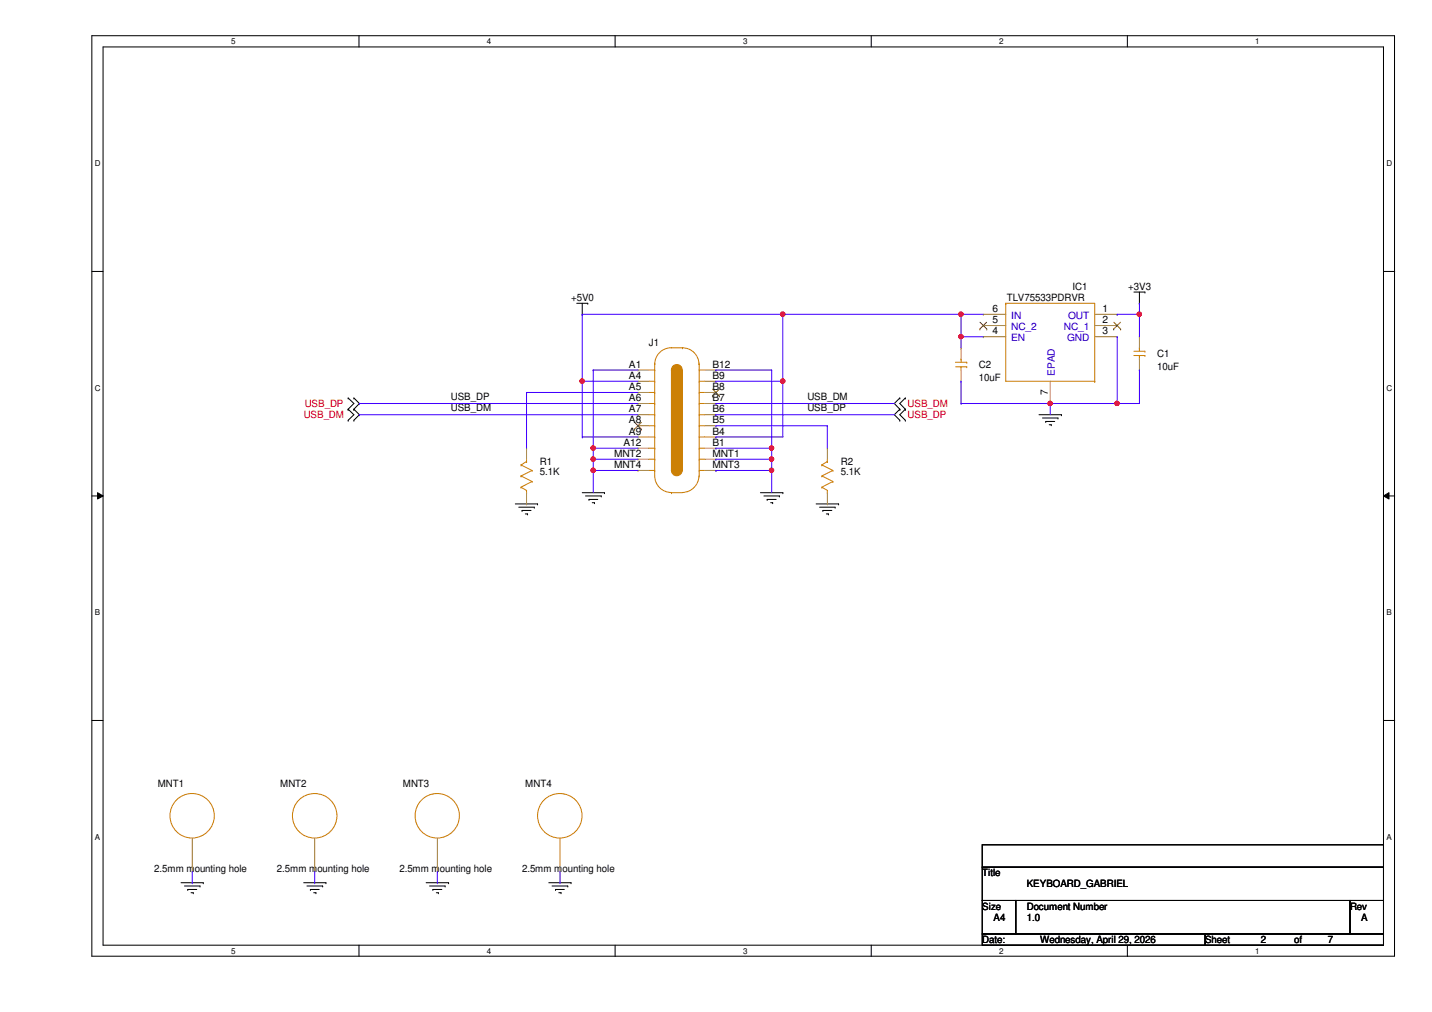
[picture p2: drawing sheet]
<svg xmlns="http://www.w3.org/2000/svg" width="297mm" height="210mm" viewBox="0 0 297 210" stroke-linecap="round" stroke-linejoin="round" font-family="sans-serif">
<path d="M19.1 7.4h270.2v190.9h-270.2zM21.4 9.7h265.6v186.3h-265.6z" fill="none" stroke="#000" stroke-width=".21"/>
<g fill="#fff">
<path d="M47.9 7.7h1v1.8h-1z"/>
<path d="M47.9 196.3h1v1.9h-1z"/>
</g>
<path d="M74.5 7.4v2.3M74.5 196v2.4" fill="none" stroke="#000" stroke-width=".21"/>
<g fill="#fff">
<path d="M101 7.7h.9v1.8h-.9z"/>
<path d="M101 196.3h.9v1.9h-.9z"/>
</g>
<path d="M127.6 7.4v2.3M127.6 196v2.4" fill="none" stroke="#000" stroke-width=".21"/>
<g fill="#fff">
<path d="M154.1 7.7h1v1.8h-1z"/>
<path d="M154.1 196.3h1v1.9h-1z"/>
</g>
<path d="M180.7 7.4v2.3M180.7 196v2.4" fill="none" stroke="#000" stroke-width=".21"/>
<g fill="#fff">
<path d="M207.3 7.7h.9v1.8h-.9z"/>
<path d="M207.3 196.3h.9v1.9h-.9z"/>
</g>
<path d="M233.8 7.4v2.3M233.8 196v2.4" fill="none" stroke="#000" stroke-width=".21"/>
<g fill="#fff">
<path d="M260.4 7.7h.9v1.8h-.9z"/>
<path d="M260.4 196.3h.9v1.9h-.9z"/>
<path d="M19.6 33h1.2v1.9h-1.2z"/>
<path d="M287.6 33h1.2v1.9h-1.2z"/>
<path d="M19.6 79.6h1.2v1.8h-1.2z"/>
<path d="M287.6 79.6h1.2v1.8h-1.2z"/>
</g>
<path d="M19.1 56.3h2.3M287 56.3h2.3" fill="none" stroke="#000" stroke-width=".21"/>
<g fill="#fff">
<path d="M19.6 126.2h1.1v1.8h-1.1z"/>
<path d="M287.6 126.2h1.1v1.8h-1.1z"/>
</g>
<path d="M19.1 102.9h2.3M20.2 102.2l1.2 .7-1.2 .6zM287 102.9l1.1-.7v1.3zM287 102.9h2.3" fill="none" stroke="#000" stroke-width=".21"/>
<path d="M20.2 102.2l1.2 .7-1.2 .6zM287 102.9l1.1-.7v1.3z" fill="#000"/>
<g fill="#fff">
<path d="M19.6 172.7h1.1v1.9h-1.1z"/>
<path d="M287.6 172.7h1.1v1.9h-1.1z"/>
</g>
<g fill="none" stroke="#000" stroke-width=".21">
<path d="M119.6 62.9h2.3M120.8 65.2h.1M120.8 62.9v2.3M121.9 62.9h.1M235.2 60.6h2.3M236.3 62.9h.1M236.3 60.6v2.3M237.5 60.6h.1M72.2 87.2h.1M72.2 84.9h.1M72.2 82.5h.1M72.2 84.9l1.2 1.1-1.2 1.2"/>
<path d="M72.2 82.5l1.2 1.2-1.2 1.2M73.4 84.9h.1M73.4 87.2h.1M73.4 82.5h.1M73.4 84.9l1.1 1.1-1.1 1.2M73.4 82.5l1.1 1.2-1.1 1.2M186.6 82.5h.1M186.6 84.9h.1M186.6 87.2h.1M186.6 82.5l-1.1 1.2 1.1 1.2M186.6 84.9l-1.1 1.1 1.1 1.2M187.8 84.9h.1"/>
<path d="M187.8 82.5h.1M187.8 87.2h.1M187.8 82.5l-1.2 1.2 1.2 1.2M187.8 84.9l-1.2 1.1 1.2 1.2M215.5 86h4.7M216.2 86.7h3.3M216.9 87.4h.1M216.9 87.4h1.9M217.6 88.1h.5M218.1 88.1h.1M219.5 86.7h.1M220.2 86h.1"/>
<path d="M106.9 104.5h4.6M107.6 105.2h3.2M108.3 105.9h.1M108.3 105.9h1.9M109 106.6h.4M109.4 106.6h.1M110.8 105.2h.1M111.5 104.5h.1M120.8 102.2h4.6M121.5 102.9h3.2M122.2 103.6h.1M122.2 103.6h1.8"/>
<path d="M122.9 104.3h.4M123.3 104.3h.1M124.7 102.9h.1M125.4 102.2h.1M157.7 102.2h4.7M158.5 102.9h3.2M159.1 103.6h.1M159.1 103.6h1.9M159.9 104.3h.4M160.3 104.3h.1M161.7 102.9h.1M162.4 102.2h.1"/>
<path d="M169.3 104.5h4.6M170 105.2h3.2M170.7 105.9h.1M170.7 105.9h1.9M171.4 106.6h.4M171.8 106.6h.1M173.2 105.2h.1M173.9 104.5h.1M19.1 149.4h2.3M287 149.4h2.3M203.8 175.2h83.2v4.7h-83.2zM203.8 179.9h83.2v6.9h-83.2z"/>
<path d="M37.5 183.1h4.7M38.3 183.8h3.2M38.9 184.5h.1M38.9 184.5h1.9M39.6 185.2h.5M40.1 185.2h.1M41.5 183.8h.1M42.2 183.1h.1M63 183.1h4.6M63.7 183.8h3.2M64.4 184.5h.1M64.4 184.5h1.8"/>
<path d="M65.1 185.2h.4M65.5 185.2h.1M66.9 183.8h.1M67.6 183.1h.1M88.4 183.1h4.6M89.1 183.8h3.2M89.8 184.5h.1M89.8 184.5h1.9M90.5 185.2h.4M90.9 185.2h.1M92.3 183.8h.1M93 183.1h.1"/>
<path d="M113.8 183.1h4.6M114.5 183.8h3.3M115.2 184.5h.1M115.2 184.5h1.9M115.9 185.2h.5M116.4 185.2h.1M117.8 183.8h.1M118.4 183.1h.1M203.8 186.8h6.9v6.9h-6.9zM203.8 193.7h46.2v2.3h-46.2zM210.7 186.8h69.3v6.9h-69.3zM250 193.7h37v2.3h-37z"/>
<path d="M280 186.8h7v6.9h-7z"/>
</g>
<path d="M208.6 62.9h.1M208.6 62.9h18.5v16.2M208.6 62.9v16.2h18.5M227.1 79.1h.1" fill="none" stroke="#cc8006" stroke-width=".21"/>
<g fill="none" stroke="#a84" stroke-width=".21">
<path d="M204 65.2h.1M204 67.5h.1M204 69.8h.1M204 65.2h4.6M204 67.5h4.6M204 69.8h4.6M217.8 79.1v4.6M227.1 65.2h4.6M227.1 67.5h4.6M227.1 69.8h4.6M231.7 65.2h.1M231.7 67.5h.1"/>
<path d="M231.7 69.8h.1M217.8 83.7h.1"/>
</g>
<path d="M203.2 68.2h.1M203.3 66.8l1.4 1.4M204.6 66.8l-1.4 1.4M204.7 68.2h.1M231 68.2h.1M231.1 66.8l1.4 1.4M232.4 66.8l-1.4 1.4M232.5 68.2h.1" fill="none" stroke="#804000" stroke-width=".21"/>
<path d="M139.3 76.7h2.3v20.9h-2.3z" fill-rule="evenodd" fill="#cc8006"/>
<g fill="none" stroke="#cc8006" stroke-width=".21">
<path d="M134.6 76.7h1.2M134.6 79.1h1.2M135.8 75.4h.1M135.8 76.7h.1M135.8 79.1h.1M135.8 75.4v23.3a3.4 3.4 0 0 0 3.5 3.4M139.3 76.7h2.3v20.9h-2.3zM141.6 72.1h.1M141.6 72.1h-2.3a3.4 3.4 0 0 0-3.5 3.5M141.6 72.1a3.4 3.4 0 0 1 3.4 3.5M145 76.7h.1M145 79.1h.1"/>
<path d="M145 75.4v23.3M145 76.7h1.2M145 79.1h1.2M134.6 81.4h1.2M134.6 83.7h1.2M134.6 86h1.2M134.6 88.3h1.2M134.6 90.6h1.2M134.6 93h1.2M134.6 95.2h1.2M134.6 97.6h1.2M135.8 81.4h.1"/>
<path d="M135.8 83.7h.1M135.8 86h.1M135.8 88.3h.1M135.8 90.6h.1M135.8 93h.1M135.8 95.2h.1M135.8 97.6h.1M145 98.7a3.5 3.5 0 0 1-3.4 3.4M145 98.7h.1M145 81.4h.1M145 83.7h.1M145 86h.1"/>
<path d="M145 88.3h.1M145 90.6h.1M145 93h.1M145 95.2h.1M145 97.6h.1M145 81.4h1.2M145 83.7h1.2M145 86h1.2M145 88.3h1.2M145 90.6h1.2M145 93h1.2M145 95.2h1.2"/>
<path d="M145 97.6h1.2M139.3 102.2h.1M139.3 102.2h2.3"/>
</g>
<circle cx="140.4" cy="76.7" r="1.14" fill="#cc8006"/>
<circle cx="140.4" cy="76.7" r="1.14" fill="none" stroke="#cc8006" stroke-width=".21"/>
<circle cx="140.4" cy="97.6" r="1.13" fill="#cc8006"/>
<g fill="none" stroke="#cc8006" stroke-width=".21">
<path d="M198.2 76.1h2.3M198.2 75.1h2.3M199.3 74.5h.1M199.3 76.1h.1M199.3 74.5v.6M199.3 76.1v.6M200.5 76.1h.1M200.5 75.1h.1M235.2 73.7h2.3M235.2 72.9h2.3M236.3 72.1h.1M236.3 73.7h.1"/>
<path d="M236.3 72.1v.8M236.3 73.7v.8M237.5 73.7h.1M237.5 72.9h.1M108.1 98.7h.1M108.1 96.4h.1M108.1 98.7l2.3 1.2M108.1 96.4l2.3 1.2M109.2 95.7h.1M109.2 95.7l-1.1 .7M109.2 95.2v.5M110.4 99.9h.1"/>
<path d="M110.4 97.6h.1M110.4 99.9l-2.3 1.1M110.4 97.6l-2.3 1.1M170.5 98.7h.1M170.5 96.4h.1M170.5 98.7l2.3 1.2M170.5 96.4l2.3 1.2M171.6 95.7h.1M171.6 95.7l-1.1 .7M171.6 95.2v.5M172.8 99.9h.1M172.8 97.6h.1"/>
<path d="M172.8 99.9l-2.3 1.1M172.8 97.6l-2.3 1.1M108.1 101h.1M108.1 101l1.1 .7v.5M109.2 102.2h.1M170.5 101h.1M170.5 101l1.1 .7v.5M171.6 102.2h.1"/>
<circle cx="140.4" cy="97.6" r="1.13"/>
<circle cx="39.8" cy="169.2" r="4.6"/>
<circle cx="65.3" cy="169.2" r="4.6"/>
<circle cx="90.7" cy="169.2" r="4.6"/>
<circle cx="116.1" cy="169.2" r="4.6"/>
</g>
<g fill="none" stroke="#a84" stroke-width=".21">
<path d="M132.3 76.7h.1M132.3 79.1h.1M132.3 76.7h2.3M132.3 79.1h2.3M146.2 76.7h2.3M146.2 79.1h2.3M148.5 79.1h.1M148.5 76.7h.1M199.3 79.1h.1M199.3 72.1h.1M199.3 72.1v2.4M199.3 76.7v2.4"/>
<path d="M236.3 76.7h.1M236.3 69.8h.1M236.3 69.8v2.3M236.3 74.5v2.2M109.2 93h.1M109.2 93v2.2M132.3 81.4h.1M132.3 83.7h.1M132.3 86h.1M132.3 88.3h.1M132.3 90.6h.1M132.3 93h.1"/>
<path d="M132.3 95.2h.1M132.3 97.6h.1M132.3 81.4h2.3M132.3 83.7h2.3M132.3 86h2.3M132.3 88.3h2.3M132.3 90.6h2.3M132.3 93h2.3M132.3 95.2h2.3M132.3 97.6h2.3M146.2 81.4h2.3M146.2 83.7h2.3"/>
<path d="M146.2 86h2.3M146.2 88.3h2.3M146.2 90.6h2.3M146.2 93h2.3M146.2 95.2h2.3M146.2 97.6h2.3M148.5 93h.1M148.5 90.6h.1M148.5 88.3h.1M148.5 86h.1M148.5 83.7h.1M148.5 81.4h.1"/>
<path d="M148.5 95.2h.1M148.5 97.6h.1M171.6 93h.1M171.6 93v2.2M109.2 104.5h.1M109.2 102.2v2.3M171.6 104.5h.1M171.6 102.2v2.3M39.9 173.9v6.9M65.3 173.9v6.9M90.7 173.9v6.9M116.2 173.9v6.9"/>
<path d="M39.9 180.8h.1M65.3 180.8h.1M90.7 180.8h.1M116.2 180.8h.1"/>
</g>
<path d="M131.6 89h.1M131.7 87.6l1.4 1.4M133 87.6l-1.4 1.4M133.1 89h.1M147.8 82.1h.1M147.8 80.7l1.4 1.4M149.2 80.7l-1.4 1.4M149.2 82.1h.1" fill="none" stroke="#804000" stroke-width=".21"/>
<path d="M120.8 79.1h.1M120.8 79.1h11.5" fill="none" stroke="#4200ff" stroke-width=".21"/>
<circle cx="120.7" cy="79.1" r=".45" fill="#f00"/>
<circle cx="120.7" cy="79.1" r=".45" fill="none" stroke="#f00" stroke-width=".21"/>
<path d="M120.8 65.2h.1M120.8 79.1h.1M120.8 65.2v25.4M120.8 65.2h41.6M162.4 65.2h.1M162.4 65.2v13.9M120.8 90.6h.1M120.8 90.6h11.5M148.5 90.6h.1M148.5 90.6h13.9" fill="none" stroke="#4200ff" stroke-width=".21"/>
<circle cx="162.4" cy="65.2" r=".45" fill="#f00"/>
<circle cx="162.4" cy="65.2" r=".45" fill="none" stroke="#f00" stroke-width=".21"/>
<path d="M148.5 79.1h.1M148.5 79.1h13.9" fill="none" stroke="#4200ff" stroke-width=".21"/>
<circle cx="162.4" cy="79.1" r=".45" fill="#f00"/>
<circle cx="162.4" cy="79.1" r=".45" fill="none" stroke="#f00" stroke-width=".21"/>
<path d="M123.1 76.7h.1M123.1 76.7h9.2M123.1 76.7v16.3M162.4 79.1h.1M162.4 79.1v11.5" fill="none" stroke="#4200ff" stroke-width=".21"/>
<circle cx="123" cy="92.9" r=".45" fill="#f00"/>
<circle cx="123" cy="92.9" r=".45" fill="none" stroke="#f00" stroke-width=".21"/>
<path d="M148.5 76.7h.1M148.5 76.7h11.6M160.1 76.7h.1M160.1 76.7v18.5M123.1 93h.1M123.1 93v2.2M123.1 93h9.2M148.5 93h.1M148.5 93h11.6M160.1 93h.1" fill="none" stroke="#4200ff" stroke-width=".21"/>
<circle cx="160" cy="92.9" r=".45" fill="#f00"/>
<circle cx="160" cy="92.9" r=".45" fill="none" stroke="#f00" stroke-width=".21"/>
<path d="M109.2 81.4h.1M109.2 81.4h23.1M109.2 81.4v11.6M123.1 97.6h.1M123.1 95.2h.1M123.1 97.6h9.2M123.1 95.2v7M123.1 95.2h9.2M148.5 88.3h.1M148.5 88.3h23.1M171.6 88.3h.1M171.6 88.3v4.7" fill="none" stroke="#4200ff" stroke-width=".21"/>
<circle cx="123" cy="97.6" r=".45" fill="#f00"/>
<circle cx="123" cy="97.6" r=".45" fill="none" stroke="#f00" stroke-width=".21"/>
<circle cx="123" cy="95.2" r=".45" fill="#f00"/>
<circle cx="123" cy="95.2" r=".45" fill="none" stroke="#f00" stroke-width=".21"/>
<path d="M148.5 97.6h.1M148.5 97.6h11.6" fill="none" stroke="#4200ff" stroke-width=".21"/>
<circle cx="160" cy="97.6" r=".45" fill="#f00"/>
<circle cx="160" cy="97.6" r=".45" fill="none" stroke="#f00" stroke-width=".21"/>
<path d="M148.5 95.2h.1M148.5 95.2h11.6M160.1 97.6h.1M160.1 97.6v4.6" fill="none" stroke="#4200ff" stroke-width=".21"/>
<circle cx="160" cy="95.2" r=".45" fill="#f00"/>
<circle cx="160" cy="95.2" r=".45" fill="none" stroke="#f00" stroke-width=".21"/>
<path d="M162.4 65.2h.1M162.4 65.2h36.9M74.5 86h.1M74.5 83.7h.1M74.5 83.7h57.8M74.5 86h57.8M148.5 83.7h.1M148.5 86h.1M148.5 83.7h37M148.5 86h37M160.1 95.2h.1M160.1 95.2v2.4" fill="none" stroke="#4200ff" stroke-width=".21"/>
<circle cx="199.3" cy="65.2" r=".45" fill="#f00"/>
<circle cx="199.3" cy="65.2" r=".45" fill="none" stroke="#f00" stroke-width=".21"/>
<path d="M231.7 65.2h.1M231.7 65.2h4.6" fill="none" stroke="#4200ff" stroke-width=".21"/>
<circle cx="236.3" cy="65.2" r=".45" fill="#f00"/>
<circle cx="236.3" cy="65.2" r=".45" fill="none" stroke="#f00" stroke-width=".21"/>
<path d="M199.3 69.8h.1M199.3 69.8h4.7M236.3 62.9h.1M236.3 62.9v2.3" fill="none" stroke="#4200ff" stroke-width=".21"/>
<circle cx="199.3" cy="69.8" r=".45" fill="#f00"/>
<circle cx="199.3" cy="69.8" r=".45" fill="none" stroke="#f00" stroke-width=".21"/>
<path d="M199.3 65.2h.1M199.3 65.2v4.6M199.3 65.2h4.7M217.8 83.7h.1M217.8 83.7v2.3M217.8 83.7h13.9" fill="none" stroke="#4200ff" stroke-width=".21"/>
<circle cx="231.7" cy="83.7" r=".45" fill="#f00"/>
<circle cx="231.7" cy="83.7" r=".45" fill="none" stroke="#f00" stroke-width=".21"/>
<circle cx="217.8" cy="83.7" r=".45" fill="#f00"/>
<circle cx="217.8" cy="83.7" r=".45" fill="none" stroke="#f00" stroke-width=".21"/>
<g fill="none" stroke="#4200ff" stroke-width=".21">
<path d="M199.3 69.8h.1M199.3 79.1h.1M199.3 69.8v2.3M199.3 79.1v4.6M231.7 69.8h.1M231.7 69.8v13.9M236.3 76.7h.1M236.3 65.2h.1M236.3 76.7v7h-4.6M236.3 65.2v4.6M199.3 83.7h.1M199.3 83.7h18.5"/>
<path d="M231.7 83.7h.1M39.9 183.1h.1M39.9 180.8v2.3M65.3 183.1h.1M65.3 180.8v2.3M90.7 183.1h.1M90.7 180.8v2.3M116.2 183.1h.1M116.2 180.8v2.3"/>
</g>
<circle cx="120.7" cy="79.1" r=".45" fill="#f00"/>
<circle cx="120.7" cy="79.1" r=".45" fill="none" stroke="#f00" stroke-width=".21"/>
<circle cx="162.4" cy="65.2" r=".45" fill="#f00"/>
<circle cx="162.4" cy="65.2" r=".45" fill="none" stroke="#f00" stroke-width=".21"/>
<circle cx="162.4" cy="79.1" r=".45" fill="#f00"/>
<circle cx="162.4" cy="79.1" r=".45" fill="none" stroke="#f00" stroke-width=".21"/>
<circle cx="123" cy="92.9" r=".45" fill="#f00"/>
<circle cx="123" cy="92.9" r=".45" fill="none" stroke="#f00" stroke-width=".21"/>
<circle cx="160" cy="92.9" r=".45" fill="#f00"/>
<circle cx="160" cy="92.9" r=".45" fill="none" stroke="#f00" stroke-width=".21"/>
<circle cx="123" cy="97.6" r=".45" fill="#f00"/>
<circle cx="123" cy="97.6" r=".45" fill="none" stroke="#f00" stroke-width=".21"/>
<circle cx="123" cy="95.2" r=".45" fill="#f00"/>
<circle cx="123" cy="95.2" r=".45" fill="none" stroke="#f00" stroke-width=".21"/>
<circle cx="160" cy="97.6" r=".45" fill="#f00"/>
<circle cx="160" cy="97.6" r=".45" fill="none" stroke="#f00" stroke-width=".21"/>
<circle cx="160" cy="95.2" r=".45" fill="#f00"/>
<circle cx="160" cy="95.2" r=".45" fill="none" stroke="#f00" stroke-width=".21"/>
<circle cx="199.3" cy="65.2" r=".45" fill="#f00"/>
<circle cx="199.3" cy="65.2" r=".45" fill="none" stroke="#f00" stroke-width=".21"/>
<circle cx="236.3" cy="65.2" r=".45" fill="#f00"/>
<circle cx="236.3" cy="65.2" r=".45" fill="none" stroke="#f00" stroke-width=".21"/>
<circle cx="199.3" cy="69.8" r=".45" fill="#f00"/>
<circle cx="199.3" cy="69.8" r=".45" fill="none" stroke="#f00" stroke-width=".21"/>
<circle cx="231.7" cy="83.7" r=".45" fill="#f00"/>
<circle cx="231.7" cy="83.7" r=".45" fill="none" stroke="#f00" stroke-width=".21"/>
<circle cx="217.8" cy="83.7" r=".45" fill="#f00"/>
<circle cx="217.8" cy="83.7" r=".45" fill="none" stroke="#f00" stroke-width=".21"/>
<g font-size="2.1">
<text x="118.4" y="62.5">+5V0</text>
<text x="205.9" y="64.7">6</text>
<text x="208.8" y="62.5">TLV75533PDRVR</text>
<text x="222.5" y="60.2">IC1</text>
<text x="228.7" y="64.7">1</text>
<text x="234" y="60.2">+3V3</text>
<text x="134.6" y="71.8">J1</text>
<text x="205.9" y="67">5</text>
<text x="205.9" y="69.3">4</text>
<text x="228.7" y="67">2</text>
<text x="228.7" y="69.3">3</text>
<text x="130.5" y="76.2">A1</text>
<text x="147.8" y="76.2">B12</text>
<text x="203.1" y="76.4">C2</text>
<text x="240" y="74">C1</text>
<text x="240" y="76.8">10uF</text>
<text x="93.5" y="83">USB_DP</text>
<text x="130.5" y="78.6">A4</text>
<text x="130.5" y="80.9">A5</text>
<text x="130.5" y="83.2">A6</text>
<text x="147.8" y="83.2">B7</text>
<text x="147.8" y="80.9">B8</text>
<text x="147.8" y="78.6">B9</text>
<text x="167.5" y="83">USB_DM</text>
<text x="203.1" y="79.1">10uF</text>
<text x="217.3" y="81.9" transform="rotate(-90 217.3 81.9)">7</text>
<text x="93.5" y="85.3">USB_DM</text>
<text x="130.5" y="85.5">A7</text>
<text x="130.5" y="87.8">A8</text>
<text x="147.8" y="87.8">B5</text>
<text x="147.8" y="85.5">B6</text>
<text x="167.5" y="85.3">USB_DP</text>
<text x="127.4" y="94.7">MNT2</text>
<text x="129.3" y="92.5">A12</text>
<text x="130.5" y="90.1">A9</text>
<text x="147.8" y="92.5">B1</text>
<text x="147.8" y="90.1">B4</text>
<text x="147.8" y="94.7">MNT1</text>
<text x="112" y="96.5">R1</text>
<text x="112" y="98.6">5.1K</text>
<text x="127.4" y="97.1">MNT4</text>
<text x="147.8" y="97.1">MNT3</text>
<text x="174.4" y="96.5">R2</text>
<text x="174.4" y="98.6">5.1K</text>
<text x="32.7" y="163.3">MNT1</text>
<text x="58.1" y="163.3">MNT2</text>
<text x="83.6" y="163.3">MNT3</text>
<text x="109" y="163.3">MNT4</text>
<text x="32" y="180.8">2.5mm mounting hole</text>
<text x="57.4" y="180.8">2.5mm mounting hole</text>
<text x="82.8" y="180.8">2.5mm mounting hole</text>
<text x="108.3" y="180.8">2.5mm mounting hole</text>
<text x="203.8" y="181.8">Title</text>
<text x="213" y="184.1">KEYBOARD_GABRIEL</text>
<text x="203.8" y="188.7">Size</text>
<text x="206.1" y="191">A4</text>
<text x="213" y="188.7">Document Number</text>
<text x="213" y="191">1.0</text>
<text x="280" y="188.7">Rev</text>
<text x="282.3" y="191">A</text>
<text x="203.8" y="195.6">Date:</text>
<text x="215.8" y="195.6">Wednesday, April 29, 2026</text>
<text x="250" y="195.6">Sheet</text>
<text x="261.5" y="195.6">2</text>
<text x="268.5" y="195.6">of</text>
<text x="275.4" y="195.6">7</text>
</g>
<g font-size="2.1" fill="#00c">
<text x="209.8" y="66.2">IN</text>
<text x="209.8" y="68.5">NC_2</text>
<text x="209.8" y="70.8">EN</text>
<text x="220.7" y="68.5">NC_1</text>
<text x="221.4" y="70.8">GND</text>
<text x="221.6" y="66.2">OUT</text>
<text x="218.8" y="77.9" transform="rotate(-90 218.8 77.9)">EPAD</text>
</g>
<g font-size="2.1" fill="#f00">
<text x="63" y="86.8">USB_DM</text>
<text x="63.2" y="84.5">USB_DP</text>
<text x="188.3" y="84.5">USB_DM</text>
<text x="188.3" y="86.8">USB_DP</text>
</g>
<g font-size="1.7">
<text x="47.9" y="9.1">5</text>
<text x="101" y="9.1">4</text>
<text x="154.1" y="9.1">3</text>
<text x="207.3" y="9.1">2</text>
<text x="260.4" y="9.1">1</text>
<text x="19.6" y="34.5">D</text>
<text x="287.6" y="34.5">D</text>
<text x="19.6" y="81.1">C</text>
<text x="287.6" y="81.1">C</text>
<text x="19.6" y="127.6">B</text>
<text x="287.6" y="127.6">B</text>
<text x="19.6" y="174.2">A</text>
<text x="287.6" y="174.2">A</text>
<text x="47.9" y="197.8">5</text>
<text x="101" y="197.8">4</text>
<text x="154.1" y="197.8">3</text>
<text x="207.3" y="197.8">2</text>
<text x="260.4" y="197.8">1</text>
</g>
</svg>
